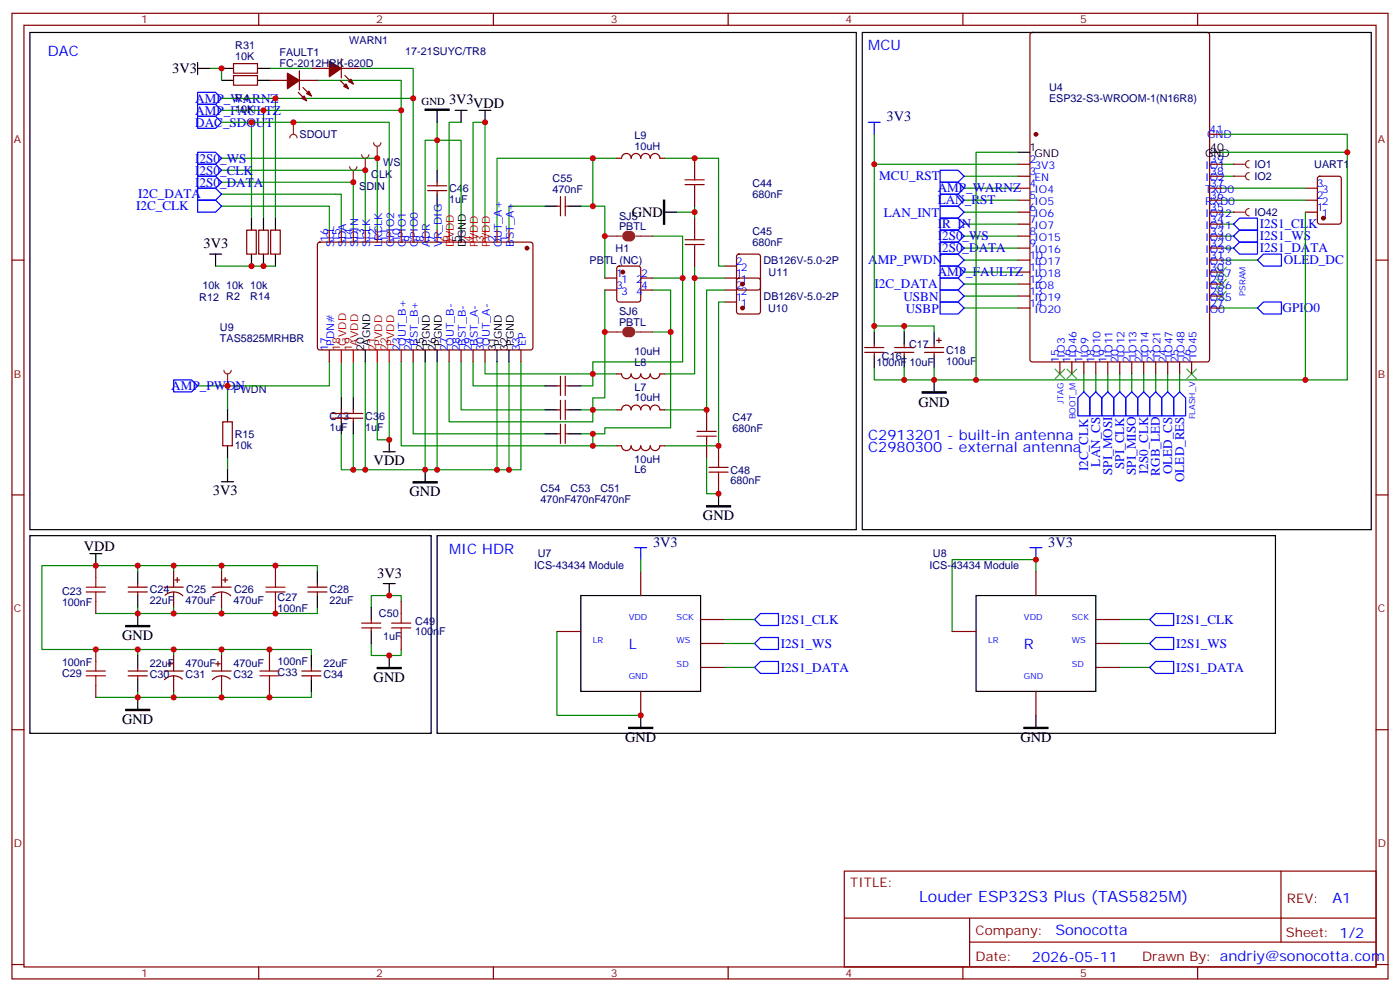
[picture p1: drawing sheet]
<svg xmlns="http://www.w3.org/2000/svg" width="412mm" height="292mm" viewBox="0 0 412 292" stroke-linecap="round" stroke-linejoin="round" font-family="sans-serif">
<g fill="none" stroke="#870000" stroke-width=".35">
<path d="M3.5 3.9h405.4v284.4h-405.4zM7.1 7.4h398.2v277.3h-398.2zM76.2 3.9v3.5M145.3 3.9v3.5M214.5 3.9v3.5M283.6 3.9v3.5M303.6 9.8l.5-.2h51.5l.7 .4v95.9l-.5 .6-51.7 .1-.7-.5v-95.8zM352.8 3.9v3.5M356.3 39.5h3.5M299.9 48.4h3.5M299.9 51.9h3.5M299.9 55.4h3.5"/>
<path d="M299.9 58.9h3.5M356.3 48.4h3.5M356.3 51.9h3.5M356.3 55.4h3.5M356.3 58.9h3.5M3.5 76.6h3.6M213.4 78.4h3.6M217.2 75l.5-.2h5.6l.7 .5v9.4l-.4 .7h-5.9l-.7-.5v-9.4zM299.9 76.6h3.5M299.9 62.5h3.5M299.9 66h3.5M299.9 69.5h3.5"/>
<path d="M299.9 73.1h3.5M356.3 76.6h3.5M356.3 62.5h3.5M356.3 66h3.5M356.3 69.5h3.5M356.3 73.1h3.5M405.3 76.6h3.6M213.4 88.9h3.6M213.4 85.4h3.6M213.4 81.9h3.6M217.2 82.1l.5-.2h5.6l.7 .4v9.5l-.4 .6-5.9 .1-.7-.5v-9.4zM276.6 99.5v1.4"/>
<path d="M299.9 80.1h3.5M299.9 83.6h3.5M299.9 87.2h3.5M299.9 90.7h3.5M356.3 80.1h3.5M356.3 83.6h3.5M356.3 87.2h3.5M356.3 90.7h3.5M254.7 102.3h5.6M254.7 103.8h5.6M257.5 101.3v1M257.5 103.8v1"/>
<path d="M263.5 102.3h5.7M263.5 103.8h5.7M266.3 101.3v1M266.3 103.8v1M272.3 102.3h5.7M272.3 103.8h5.7M275.2 101.3v1M275.2 103.8v1M275.9 100.2h1.4M312.2 106.6v3.5M315.7 106.6v3.5M319.3 106.6v3.5"/>
<path d="M322.8 106.6v3.5M326.3 106.6v3.5M329.8 106.6v3.5M333.4 106.6v3.5M336.9 106.6v3.5M340.4 106.6v3.5M344 106.6v3.5M347.5 106.6v3.5M351 106.6v3.5M3.5 145.7h3.6M405.3 145.7h3.6M28.2 166.5v3.6"/>
<path d="M28.2 177.1v3.6M37.7 174.3h5.7M37.7 172.9h5.7M40.6 171.8v1.1M40.6 174.3v1.1M48.3 172.9h5.7M48.6 175.3a3.8 3.8 0 0 1 5.3 .1M51.2 168.3v4.6M51.2 174.3v4.6M51.5 170.8h1.4M52.2 170.1v1.4M62.4 172.9h5.7"/>
<path d="M62.7 175.3a3.8 3.8 0 0 1 5.3 .1M65.3 168.3v4.6M65.3 174.3v4.6M65.6 170.8h1.4M66.3 170.1v1.4M81.1 166.5v3.6M81.1 177.1v3.6M90.7 174.3h5.6M90.7 172.9h5.6M93.5 171.8v1.1M93.5 174.3v1.1M188.7 168.3v7.1"/>
<path d="M305.2 168.3v7.1M28.2 191.2v3.6M37.7 197.6h5.7M37.7 199h5.7M40.6 196.5v1.1M40.6 199v1.1M48.3 197.6h5.7M49.4 195.5h1.4M50.1 194.8v1.4M51.2 193v4.6M51.2 199v4.6M53.7 200a3.8 3.8 0 0 0-5.3 .1"/>
<path d="M62.4 197.6h5.7M63.5 195.5h1.4M64.2 194.8v1.4M65.3 193v4.6M65.3 199v4.6M67.8 200a3.8 3.8 0 0 0-5.2 .1M79.4 191.2v3.6M88.9 197.6h5.6M88.9 199h5.6M91.7 196.5v1.1M91.7 199v1.1M164 185.9h7.1"/>
<path d="M206.4 182.4h7M206.4 189.5h7M206.4 196.5h7M280.5 185.9h7M322.8 182.4h7M322.8 189.5h7M322.8 196.5h7M3.5 214.9h3.6M28.2 201.8v3.6M79.4 201.8v3.6M188.7 203.6v7M305.2 203.6v7"/>
<path d="M405.3 214.9h3.6M248.7 256.5h156.6v28.2h-156.6zM377.3 256.5v20.9M248.7 270.4h156.5M285.6 277.4h119.6M285.6 270.4v14.1M3.5 284h3.6M76.2 284.7v3.6M145.3 284.7v3.6M214.5 284.7v3.6M283.6 284.7v3.6M352.8 284.7v3.6"/>
<path d="M405.3 284h3.6"/>
</g>
<g fill="none" stroke="#000" stroke-width=".35">
<path d="M299.9 44.8h3.5M356.3 44.8h3.5M257.5 97.8v3.5M266.3 97.8v3.5M275.2 97.8v3.5M257.5 104.8v3.5M266.3 104.8v3.5M275.2 104.8v3.5M8.8 157.7h118.2v58.2h-118.2zM128.8 157.7h246.9v58.2h-246.9zM26.5 163h3.5M28.2 163v3.5"/>
<path d="M40.6 168.3v3.5M40.6 175.4v3.5M93.5 168.3v3.5M93.5 175.4v3.5M171.1 175.4h35.3v28.2h-35.3zM287.5 175.4h35.3v28.2h-35.3zM40.6 180.7v3.5M40.6 193v3.5M91.7 193v3.5M40.6 200.1v3.5M40.6 205.4v3.5M91.7 200.1v3.5"/>
<path d="M188.7 210.6v3.6M305.2 210.6v3.6"/>
</g>
<g fill="#870000" stroke="#870000" stroke-width=".35">
<circle cx="218.7" cy="90.7" r=".53"/>
<circle cx="218.7" cy="83.6" r=".53"/>
<circle cx="305.2" cy="39.5" r=".53"/>
</g>
<path d="M37 184.2h7.1v.3h-7.1zM37 208.9h7.1v.3h-7.1zM185.2 214.2h7.1v.3h-7.1zM301.6 214.2h7.1v.3h-7.1z" fill="#000" stroke="#000" stroke-width=".35"/>
<g fill="none" stroke="#008700" stroke-width=".35">
<path d="M284 55.4h15.9M359.8 55.4h3.6M359.8 48.4h3.6M359.8 51.9h3.6M359.8 58.9h3.6M359.8 62.5h3.6M359.8 66h3.6M359.8 69.5h3.6M359.8 73.1h3.6M359.8 76.6h10.6M340.4 110.1v5.3M344 110.1v5.3"/>
<path d="M347.5 110.1v5.3M40.6 166.5v1.8M40.6 178.9v1.8M51.2 168.3v-1.8h-38.9v24.7h28.3v1.8M51.2 166.5h14.1v1.8M51.2 178.9v1.8h-23M65.3 166.5h28.2v1.8M65.3 178.9v1.8h-14.1M93.5 178.9v1.8h-28.2M188.7 164.8v3.5M305.2 168.3v-3.5h-24.7v21.1M40.6 191.2h10.6v1.8"/>
<path d="M51.2 191.2h14.1v1.8M65.3 191.2h26.4v1.8M164 185.9v24.7h24.7M213.4 189.5h8.8M213.4 196.5h8.8M213.4 182.4h8.8M329.8 189.5h8.9M329.8 196.5h8.9M329.8 182.4h8.9M40.6 203.6v1.8h-12.4M51.2 203.6v1.8h-10.6M65.3 203.6v1.8h-14.1"/>
<path d="M91.7 203.6v1.8h-26.4"/>
</g>
<g fill="none" stroke="#a10000" stroke-width=".35">
<path d="M25.4 174.3h5.6M25.4 172.9h5.6M28.2 170.1v2.8M28.2 174.3v2.8M78.3 174.3h5.7M78.3 172.9h5.7M81.1 170.1v2.8M81.1 174.3v2.8M25.4 197.6h5.6M25.4 199h5.6M28.2 194.8v2.8M28.2 199v2.8"/>
<path d="M76.6 197.6h5.6M76.6 199h5.6M79.4 194.8v2.8M79.4 199v2.8"/>
</g>
<g fill="none" stroke="#00f" stroke-width=".35">
<path d="M370.4 76.6l1.8-1.8h5.3v3.6h-5.3zM344 115.4l1.7 1.8v5.2h-3.5v-5.2zM345.7 117.2l1.8-1.8 1.7 1.8v5.2h-3.5zM187 161.3h3.5M188.7 161.3v3.5M303.4 161.3h3.5M305.2 161.3v3.5M222.2 189.5l1.8-1.8h5.3v3.5h-5.3zM222.2 196.5l1.8-1.7h5.3v3.5h-5.3zM222.2 182.4l1.8-1.7h5.3v3.5h-5.3zM338.7 182.4l1.7-1.7h5.3v3.5h-5.3zM338.7 196.5l1.7-1.7h5.3v3.5h-5.3z"/>
<path d="M338.7 189.5l1.7-1.8h5.3v3.5h-5.3z"/>
</g>
<path d="M358.4 78.7l2.8 2.8M361.2 78.7l-2.8 2.8M358.4 82.2l2.8 2.9M358.4 85.8l2.8 2.8M361.2 82.2l-2.8 2.9M361.2 85.8l-2.8 2.8M310.8 108.7l2.8 2.8M313.6 108.7l-2.8 2.8M314.3 108.7l2.8 2.8M317.1 108.7l-2.8 2.8M349.6 108.7l2.8 2.8M352.4 108.7l-2.8 2.8" fill="none" stroke="#3c3" stroke-width=".35"/>
<path d="M363.4 62.5h3.5M367.9 61.4a1.06 1.06 0 0 0-1 1.1 1.06 1.06 0 0 0 1 1" fill="none" stroke="#8c2424" stroke-width=".35"/>
<circle cx="363.4" cy="62.5" r=".18" fill="#8c2424"/>
<path d="M363.4 51.9h3.5M367.9 50.8a1.06 1.06 0 0 0-1 1.1 1.06 1.06 0 0 0 1 1.1" fill="none" stroke="#8c2424" stroke-width=".35"/>
<circle cx="363.4" cy="51.9" r=".18" fill="#8c2424"/>
<path d="M363.4 48.4h3.5M367.9 47.3a1.06 1.06 0 0 0-1 1.1 1.06 1.06 0 0 0 1 1" fill="none" stroke="#8c2424" stroke-width=".35"/>
<circle cx="363.4" cy="48.4" r=".18" fill="#8c2424"/>
<g fill="none" stroke="#008700" stroke-width=".35">
<path d="M257.5 39.5v58.3M359.8 39.5h37.1v72.4h-109.4M257.5 48.4h42.4M284 58.9h15.9M284 51.9h15.9M299.9 44.8h-12.4v67.1h-12.3M359.8 44.8h37.1M363.4 58.9h21.1M363.4 55.4h21.1M284 73.1h15.9M284 69.5h15.9M284 76.6h15.9"/>
<path d="M284 62.5h15.9M284 66h15.9M384.5 62.5v49.4M257.5 96h8.8v1.8M266.3 96h8.9v1.8M284 87.2h15.9M284 90.7h15.9M284 83.6h15.9M284 80.1h15.9M359.8 90.7h10.6M257.5 108.3v3.6h8.8M266.3 108.3v3.6h8.9v-3.6"/>
<path d="M319.3 110.1v5.3M322.8 110.1v5.3M326.3 110.1v5.3M329.8 110.1v5.3M333.4 110.1v5.3M336.9 110.1v5.3"/>
</g>
<g fill="none" stroke="#00f" stroke-width=".35">
<path d="M255.8 36h3.5M257.5 36v3.5M276.9 57.2h5.3l1.8 1.7-1.8 1.8h-5.3zM276.9 50.1h5.3l1.8 1.8-1.8 1.8h-5.3zM276.9 71.3h5.3l1.8 1.8-1.8 1.7h-5.3zM276.9 67.8h5.3l1.8 1.7-1.8 1.8h-5.3zM276.9 74.8h5.3l1.8 1.8-1.8 1.8h-5.3zM276.9 60.7h5.3l1.8 1.8-1.8 1.7h-5.3zM276.9 78.4h5.3l1.8 1.7-1.8 1.8h-5.3zM276.9 64.2h5.3l1.8 1.8-1.8 1.8h-5.3zM363.4 66l1.7-1.8h5.3v3.6h-5.3zM363.4 73.1l1.7-1.8h5.3v3.5h-5.3z"/>
<path d="M365.1 67.8h5.3v3.5h-5.3l-1.7-1.8zM276.9 85.4h5.3l1.8 1.8-1.8 1.7h-5.3zM276.9 88.9h5.3l1.8 1.8-1.8 1.8h-5.3zM276.9 81.9h5.3l1.8 1.7-1.8 1.8h-5.3zM370.4 90.7l1.8-1.8h5.3v3.6h-5.3zM319.3 115.4l1.7 1.8v5.2h-3.5v-5.2zM322.8 115.4l1.8 1.8v5.2h-3.6v-5.2zM326.3 115.4l1.8 1.8v5.2h-3.5v-5.2zM329.8 115.4l1.8 1.8v5.2h-3.5v-5.2zM333.4 115.4l1.7 1.8v5.2h-3.5v-5.2zM336.9 115.4l1.8 1.8v5.2h-3.6v-5.2zM338.7 117.2l1.7-1.8 1.8 1.8v5.2h-3.5z"/>
</g>
<path d="M254 9.6h149.9v146.4h-149.9zM275.2 111.9v3.5" fill="none" stroke="#000" stroke-width=".35"/>
<path d="M271.6 115.4h7.1v.3h-7.1z" fill="#000" stroke="#000" stroke-width=".35"/>
<path d="M384.5 58.9h3.6M384.5 55.4h3.6M388.3 52.1l.5-.2h5.6l.7 .4v13l-.5 .6-5.8 .1-.7-.5v-12.9zM384.5 62.5h3.6" fill="none" stroke="#870000" stroke-width=".35"/>
<circle cx="389.8" cy="64.2" r=".53" fill="#870000" stroke="#870000" stroke-width=".35"/>
<path d="M66 109a1.06 1.06 0 0 0 1 1.1 1.06 1.06 0 0 0 1.1-1.1M67 110.1v3.5" fill="none" stroke="#8c2424" stroke-width=".35"/>
<circle cx="67" cy="113.6" r=".18" fill="#8c2424"/>
<path d="M110.1 42a1.06 1.06 0 0 0 1 1.1 1.06 1.06 0 0 0 1.1-1.1M111.1 43.1v3.5" fill="none" stroke="#8c2424" stroke-width=".35"/>
<circle cx="111.1" cy="46.6" r=".18" fill="#8c2424"/>
<path d="M106.5 45.5a1.06 1.06 0 0 0 1.1 1.1 1.06 1.06 0 0 0 1.1-1.1M107.6 46.6v3.5" fill="none" stroke="#8c2424" stroke-width=".35"/>
<circle cx="107.6" cy="50.1" r=".18" fill="#8c2424"/>
<path d="M103 49.1a1.06 1.06 0 0 0 1.1 1 1.06 1.06 0 0 0 1-1M104.1 50.1v3.6" fill="none" stroke="#8c2424" stroke-width=".35"/>
<circle cx="104.1" cy="53.7" r=".18" fill="#8c2424"/>
<path d="M65.3 57.2h35.2v10.6" fill="none" stroke="#008700" stroke-width=".35"/>
<path d="M86.4 36v3.5M85.4 40.6a1.06 1.06 0 0 1 1-1.1 1.06 1.06 0 0 1 1.1 1.1" fill="none" stroke="#8c2424" stroke-width=".35"/>
<circle cx="86.4" cy="36" r=".18" fill="#8c2424"/>
<g fill="none" stroke="#008700" stroke-width=".35">
<path d="M61.7 20.1h3.6v3.6M65.3 29h56.4v38.8M65.3 32.5h52.9v35.3M65.3 36h49.4v31.8M74.1 36v28.2M77.6 32.5v31.7M79.4 20.1h12.3M81.1 29v35.2M93.5 23.7h24.7v8.8M105.8 20.1h15.9v8.9M128.8 36v14.1M135.8 36h-3.5v31.8"/>
<path d="M65.3 46.6h45.8v21.2M65.3 50.1h42.3v17.7M65.3 53.7h38.8v14.1M174.6 46.6h7.1M195.8 46.6h15.9v31.8h1.7M63.5 78.4h17.6M65.3 60.7h31.7v7.1M125.2 67.8v-26.5h10.6v26.5M128.8 60.7v7.1M139.3 67.8v-31.8h3.6v31.8M160.5 60.7h-10.6v7.1M171.1 60.7h3.5v-14.1h-28.2v21.2"/>
<path d="M174.6 60.7h3.6v21.2M192.3 69.5h8.8v12.4M199.3 62.5h5.3v1.7M204.6 60.7v1.8M204.6 78.4v3.5M178.2 85.4v31.8h-3.6v3.5h7.1M192.3 81.9h8.8v24.7h-26.5v3.5h7.1M192.3 85.4h5.3v40.6h-19.4v1.7h-3.6M192.3 97.8h5.3M213.4 81.9h-8.8v28.2h-8.8M213.4 85.4h-5.3v35.3h-12.3M213.4 88.9h-1.7v42.4h-15.9"/>
<path d="M67 113.6v7.1M97 106.6v7h-38.8M100.5 106.6v10.6M104.1 106.6v10.6M107.6 106.6v31.7h17.6M111.1 106.6v22.9h3.6v-22.9M118.2 106.6v24.7h56.4v-3.6h-3.5M121.7 106.6v21.1h38.8M125.2 106.6v31.7h28.3v-31.7M128.8 106.6v31.7M132.3 106.6v17.6h42.3v-3.5h-3.5M135.8 106.6v14.1h24.7"/>
<path d="M139.3 106.6v7h21.2M142.9 106.6v3.5h31.7v3.5h-3.5M146.4 106.6v31.7M149.9 106.6v31.7M67 134.8v3.5M100.5 127.7v10.6h3.6M104.1 127.7v10.6h3.5M174.6 131.3h7.1M208.1 134.8v10.6h3.6M118.2 177.1v-1.7h-8.8v3.5M109.4 189.5v3.5h8.8v-1.8"/>
</g>
<path d="M184.9 68.8a.71 .71 0 0 0-.8 .7 .71 .71 0 0 0 .8 .7M185.6 68.8a.71 .71 0 0 1 .7 .7 .71 .71 0 0 1-.7 .7M184.9 97a.71 .71 0 0 0-.8 .8 .71 .71 0 0 0 .8 .7M185.6 97a.71 .71 0 0 1 .7 .8 .71 .71 0 0 1-.7 .7" fill="none" stroke="#8c2424" stroke-width="1.8"/>
<path d="M178.2 69.5h4.9M187.3 69.5h5M178.2 97.8h4.9M187.3 97.8h5" fill="none" stroke="#8c2424" stroke-width=".35"/>
<g fill="none" stroke="#870000" stroke-width=".35">
<path d="M68.8 18.7h7v2.9h-7zM100.5 17.3v5.7M68.8 22.3h7v2.8h-7zM79.4 23.7h5.3M87.8 27.2l2.5 2.5M88.2 23.7h5.3M88.2 20.8v5.7M89.3 25.8l2.4 2.5M91.7 20.1h5.3M100.2 23.7l2.5 2.4M100.5 20.1h5.3M101.6 22.3l2.5 2.4"/>
<path d="M125.9 56.1h5.7M125.9 54.7h5.7M128.8 53.7v1M128.8 56.1v1.1M165.1 57.9v5.6M166.5 57.9v5.6M181.7 46.6h1.4a1.41 1.41 0 0 1 1.4-1.4 1.41 1.41 0 0 1 1.4 1.4 1.41 1.41 0 0 1 1.4-1.4 1.41 1.41 0 0 1 1.4 1.4 1.41 1.41 0 0 1 1.4-1.4 1.41 1.41 0 0 1 1.5 1.4 1.41 1.41 0 0 1 1.4-1.4 1.41 1.41 0 0 1 1.4 1.4h1.4M204.6 46.6v3.5M204.6 57.2v3.5M72.7 67.8h2.8v7h-2.8zM76.2 67.8h2.8v7h-2.8zM79.7 67.8h2.8v7h-2.8z"/>
<path d="M93.7 71.5l.5-.2 62.4 .1 .4 .6-.1 30.6-.6 .4h-62.4l-.4-.7v-30.3zM97 67.8v3.5M100.5 67.8v3.5M104.1 67.8v3.5M107.6 67.8v3.5M111.1 67.8v3.5M114.7 67.8v3.5M118.2 67.8v3.5M121.7 67.8v3.5M125.2 67.8v3.5M128.8 67.8v3.5M146.4 67.8v3.5"/>
<path d="M149.9 67.8v3.5M164 60.7h1.1M166.5 60.7h1.1M181.9 78.6l.5-.2h5.6l.7 .4v9.4l-.4 .7h-5.9l-.7-.4v-9.4zM204.6 64.2v3.6M204.6 74.8v3.6M178.2 81.9h3.5M178.2 85.4h3.5M188.7 81.9h3.6M188.7 85.4h3.6M97 103v3.6M118.2 103v3.6"/>
<path d="M121.7 103v3.6M132.3 103v3.6M135.8 103v3.6M139.3 103v3.6M142.9 103v3.6M153.5 103v3.6M164 113.6h1.1M165.1 110.8v5.7M165.1 117.9v5.6M166.5 110.8v5.7M166.5 117.9v5.6M166.5 113.6h1.1"/>
<path d="M181.7 110.1h1.4a1.41 1.41 0 0 0 1.4 1.4 1.41 1.41 0 0 0 1.4-1.4 1.41 1.41 0 0 0 1.4 1.4 1.41 1.41 0 0 0 1.4-1.4 1.41 1.41 0 0 0 1.4 1.4 1.41 1.41 0 0 0 1.5-1.4 1.41 1.41 0 0 0 1.4 1.4 1.41 1.41 0 0 0 1.4-1.4h1.4M65.6 124.2h2.8v7.1h-2.8zM97.7 123.2h9.2M97.7 121.7h9.2M100.5 120.7v1M100.5 123.2v1M104.1 120.7v1M104.1 123.2v1M164 120.7h1.1M164 127.7h1.1M165.1 124.9v5.7M166.5 120.7h1.1"/>
<path d="M166.5 124.9v5.7M166.5 127.7h1.1M181.7 120.7h1.4a1.41 1.41 0 0 1 1.4-1.4 1.41 1.41 0 0 1 1.4 1.4 1.41 1.41 0 0 1 1.4-1.4 1.41 1.41 0 0 1 1.4 1.4 1.41 1.41 0 0 1 1.4-1.4 1.41 1.41 0 0 1 1.5 1.4 1.41 1.41 0 0 1 1.4-1.4 1.41 1.41 0 0 1 1.4 1.4h1.4M185.9 131.3a1.41 1.41 0 0 1-1.4 1.4 1.41 1.41 0 0 1-1.4-1.4h-1.4M188.7 131.3a1.41 1.41 0 0 1-1.4 1.4 1.41 1.41 0 0 1-1.4-1.4M191.6 131.3a1.41 1.41 0 0 1-1.4 1.4 1.41 1.41 0 0 1-1.5-1.4M194.4 131.3a1.41 1.41 0 0 1-1.4 1.4 1.41 1.41 0 0 1-1.4-1.4M194.4 131.3h1.4M208.1 120.7v3.5M208.1 131.3v3.5M211.7 131.3v3.5M211.7 141.9v3.5"/>
<path d="M118.2 177.1v3.6M106.5 184.9h5.7M106.5 183.5h5.7M109.4 182.4v1.1M109.4 184.9v1M118.2 187.7v3.5"/>
</g>
<g fill="#870000" stroke="#870000" stroke-width=".35">
<path d="M102.7 24l.7-.7 .7 1.4z"/>
<path d="M102 24.7l.7 1.4-1.5-.7z"/>
<path d="M97 18l3.5 2.1-3.5 2.5z"/>
<path d="M90.3 27.6l.7-.8 .7 1.5z"/>
<path d="M89.6 28.3l.7 1.4-1.4-.7z"/>
<path d="M84.7 21.6l3.5 2.1-3.5 2.4z"/>
<circle cx="183.4" cy="80.1" r=".53"/>
<circle cx="155.2" cy="73.1" r=".53"/>
</g>
<g fill="none" stroke="#000" stroke-width=".35">
<path d="M8.8 9.6h243.4v146.4h-243.4zM58.2 18.4v3.5M58.2 20.1h3.5M65.3 20.1h3.5M65.3 23.7h3.5M75.8 20.1h3.6M75.8 23.7h3.6M128.8 32.5v3.5M134.1 32.5h3.5M135.8 32.5v3.5M141.1 32.5h3.5M142.9 32.5v3.5"/>
<path d="M128.8 50.1v3.6M128.8 57.2v3.5M61.7 74.8h3.6M63.5 74.8v3.6M74.1 64.2v3.6M74.1 74.8v3.6M77.6 64.2v3.6M77.6 74.8v3.6M81.1 64.2v3.6M81.1 74.8v3.6M135.8 67.8v3.5M160.5 60.7h3.5"/>
<path d="M167.6 60.7h3.5M195.8 62.5h3.5M100.5 117.2v3.5M104.1 117.2v3.5M107.6 103v3.6M125.2 103v3.6M128.8 103v3.6M146.4 103v3.6M149.9 103v3.6M160.5 113.6h3.5M167.6 113.6h3.5M67 120.7v3.5"/>
<path d="M67 131.3v3.5M67 138.3v3.6M100.5 124.2v3.5M104.1 124.2v3.5M112.9 133h3.5M114.7 129.5v3.5M125.2 138.3v3.6M160.5 127.7h3.5M160.5 120.7h3.5M167.6 127.7h3.5M167.6 120.7h3.5M65.3 141.9h3.5"/>
<path d="M211.7 145.4v3.5M109.4 178.9v3.5M112.9 171.8h3.5M114.7 171.8v3.6M109.4 185.9v3.6M114.7 193v3.5"/>
</g>
<path d="M58.2 34.3h5.3l1.8 1.7-1.8 1.8h-5.3zM58.2 30.7h5.3l1.8 1.8-1.8 1.8h-5.3zM58.2 27.2h5.3l1.8 1.8-1.8 1.7h-5.3zM58.2 58.9h5.3l1.8 1.8-1.8 1.8h-5.3zM58.2 55.4h5.3l1.8 1.8-1.8 1.7h-5.3zM58.2 51.9h5.3l1.8 1.8-1.8 1.7h-5.3zM58.2 48.4h5.3l1.8 1.7-1.8 1.8h-5.3zM58.2 44.8h5.3l1.8 1.8-1.8 1.8h-5.3zM276.9 53.7h5.3l1.8 1.7-1.8 1.8h-5.3zM51.2 111.9h5.2l1.8 1.7-1.8 1.8h-5.2z" fill="none" stroke="#00f" stroke-width=".35"/>
<path d="M125.2 32.1h7.1v.4h-7.1zM195.4 58.9h.4v7.1h-.4zM121.7 141.9h7.1v.3h-7.1zM208.1 148.9h7.1v.4h-7.1zM111.1 196.5h7.1v.4h-7.1z" fill="#000" stroke="#000" stroke-width=".35"/>
<g fill="none" stroke="#a10000" stroke-width=".35">
<path d="M201.8 54.4h5.6M201.8 53h5.6M204.6 50.1v2.9M204.6 54.4v2.8M201.8 72h5.6M201.8 70.6h5.6M204.6 67.8v2.8M204.6 72v2.8M205.3 128.4h5.7M205.3 127h5.7M208.1 124.2v2.8M208.1 128.4v2.9"/>
<path d="M208.8 139h5.7M208.8 137.6h5.7M211.7 134.8v2.8M211.7 139v2.9M115.4 184.9h5.6M115.4 183.5h5.6M118.2 180.7v2.8M118.2 184.9v2.8"/>
</g>
<path d="M132.3 67.8v3.5M139.3 67.8v3.5M142.9 67.8v3.5M100.5 103v3.6M104.1 103v3.6M111.1 103v3.6M114.7 103v3.6" fill="none" stroke="#f00" stroke-width=".35"/>
<g fill="#c00">
<circle cx="81.1" cy="166.5" r=".88"/>
<circle cx="65.3" cy="166.5" r=".88"/>
<circle cx="81.1" cy="180.7" r=".88"/>
<circle cx="65.3" cy="180.7" r=".88"/>
<circle cx="79.4" cy="205.4" r=".88"/>
<circle cx="65.3" cy="205.4" r=".88"/>
<circle cx="79.4" cy="191.2" r=".88"/>
<circle cx="65.3" cy="191.2" r=".88"/>
<circle cx="51.2" cy="205.4" r=".88"/>
<circle cx="40.6" cy="205.4" r=".88"/>
<circle cx="51.2" cy="191.2" r=".88"/>
<circle cx="40.6" cy="191.2" r=".88"/>
<circle cx="28.2" cy="191.2" r=".88"/>
<circle cx="51.2" cy="180.7" r=".88"/>
<circle cx="51.2" cy="166.5" r=".88"/>
<circle cx="28.2" cy="166.5" r=".88"/>
<circle cx="40.6" cy="166.5" r=".88"/>
<circle cx="40.6" cy="180.7" r=".88"/>
<circle cx="188.7" cy="210.6" r=".88"/>
<circle cx="305.2" cy="164.8" r=".88"/>
<circle cx="396.9" cy="44.8" r=".88"/>
<circle cx="287.5" cy="111.9" r=".88"/>
<circle cx="266.3" cy="111.9" r=".88"/>
<circle cx="275.2" cy="111.9" r=".88"/>
<circle cx="257.5" cy="48.4" r=".88"/>
<circle cx="266.3" cy="96" r=".88"/>
<circle cx="257.5" cy="96" r=".88"/>
<circle cx="384.5" cy="111.9" r=".88"/>
<circle cx="111.1" cy="46.6" r=".88"/>
<circle cx="107.6" cy="50.1" r=".88"/>
<circle cx="104.1" cy="53.7" r=".88"/>
<circle cx="86.4" cy="36" r=".88"/>
<circle cx="197.6" cy="97.8" r=".88"/>
<circle cx="178.2" cy="97.8" r=".88"/>
<circle cx="201.1" cy="81.9" r=".88"/>
<circle cx="178.2" cy="69.5" r=".88"/>
<circle cx="174.6" cy="127.7" r=".88"/>
<circle cx="174.6" cy="60.7" r=".88"/>
<circle cx="81.1" cy="29" r=".88"/>
<circle cx="77.6" cy="32.5" r=".88"/>
<circle cx="74.1" cy="36" r=".88"/>
<circle cx="77.6" cy="78.4" r=".88"/>
<circle cx="74.1" cy="78.4" r=".88"/>
<circle cx="204.6" cy="62.5" r=".88"/>
<circle cx="204.6" cy="46.6" r=".88"/>
<circle cx="211.7" cy="145.4" r=".88"/>
<circle cx="208.1" cy="120.7" r=".88"/>
<circle cx="211.7" cy="131.3" r=".88"/>
<circle cx="204.6" cy="81.9" r=".88"/>
<circle cx="114.7" cy="193" r=".88"/>
<circle cx="114.7" cy="175.4" r=".88"/>
<circle cx="128.8" cy="41.3" r=".88"/>
<circle cx="114.7" cy="129.5" r=".88"/>
<circle cx="142.9" cy="36" r=".88"/>
<circle cx="67" cy="113.6" r=".88"/>
<circle cx="104.1" cy="138.3" r=".88"/>
<circle cx="107.6" cy="138.3" r=".88"/>
<circle cx="174.6" cy="131.3" r=".88"/>
<circle cx="174.6" cy="120.7" r=".88"/>
<circle cx="174.6" cy="110.1" r=".88"/>
<circle cx="174.6" cy="46.6" r=".88"/>
<circle cx="128.8" cy="138.3" r=".88"/>
<circle cx="125.2" cy="138.3" r=".88"/>
<circle cx="149.9" cy="138.3" r=".88"/>
<circle cx="146.4" cy="138.3" r=".88"/>
<circle cx="118.2" cy="32.5" r=".88"/>
<circle cx="121.7" cy="29" r=".88"/>
<circle cx="65.3" cy="20.1" r=".88"/>
</g>
<text font-size="4.6" fill="#00f" x="270.8" y="265.5">Louder ESP32S3 Plus (TAS5825M)</text>
<g font-size="4.2" fill="#00f">
<text x="14.1" y="16.6">DAC</text>
<text x="255.8" y="14.9">MCU</text>
<text x="255.8" y="129.5">C2913201 - built-in antenna</text>
<text x="255.8" y="133">C2980300 - external antenna</text>
<text x="132.3" y="163">MIC HDR</text>
<text x="185.2" y="191.2">L</text>
<text x="301.6" y="191.2">R</text>
<text x="392.5" y="265.8">A1</text>
<text x="310.9" y="275.3">Sonocotta</text>
<text x="304" y="283.1">2026-05-11</text>
</g>
<g font-size="4.2">
<text x="50.7" y="21.6">3V3</text>
<text x="132.3" y="30.7">3V3</text>
<text x="139.3" y="31.8">VDD</text>
<text x="186.1" y="63.9">GND</text>
<text x="60" y="73.1">3V3</text>
<text x="270.6" y="119.7">GND</text>
<text x="110.1" y="137">VDD</text>
<text x="62.7" y="145.8">3V3</text>
<text x="120.6" y="146.1">GND</text>
<text x="207.1" y="153.1">GND</text>
<text x="24.7" y="162.3">VDD</text>
<text x="111.1" y="170.1">3V3</text>
<text x="36" y="188.4">GND</text>
<text x="110.1" y="200.8">GND</text>
<text x="36" y="213.1">GND</text>
<text x="184.1" y="218.5">GND</text>
<text x="300.6" y="218.5">GND</text>
</g>
<g font-size="4.2" fill="#000080">
<text x="261.2" y="35.7">3V3</text>
<text x="192.4" y="161">3V3</text>
<text x="308.8" y="161">3V3</text>
</g>
<g font-size="3.9" fill="#00f">
<text x="57.5" y="33.7">AMP_FAULTZ</text>
<text x="57.5" y="30.2">AMP_WARNZ</text>
<text x="57.5" y="37.3">DAC_SDOUT</text>
<text x="57.5" y="47.9">I2S0_WS</text>
<text x="57.5" y="51.4">I2S0_CLK</text>
<text x="259" y="53.1">MCU_RST</text>
<text x="40.7" y="58.4">I2C_DATA</text>
<text x="57.5" y="54.9">I2S0_DATA</text>
<text x="276.2" y="56.7">AMP_WARNZ</text>
<text x="40.1" y="61.9">I2C_CLK</text>
<text x="260.3" y="63.8">LAN_INT</text>
<text x="276.2" y="60.2">LAN_RST</text>
<text x="276.2" y="70.8">I2S0_WS</text>
<text x="276.2" y="67.3">IR_IN</text>
<text x="371.1" y="67.3">I2S1_CLK</text>
<text x="371.1" y="70.8">I2S1_WS</text>
<text x="255.8" y="77.7">AMP_PWDN</text>
<text x="276.2" y="74.3">I2S0_DATA</text>
<text x="371.1" y="74.3">I2S1_DATA</text>
<text x="378.2" y="77.8">OLED_DC</text>
<text x="276.2" y="81.4">AMP_FAULTZ</text>
<text x="257.6" y="84.9">I2C_DATA</text>
<text x="266.1" y="88.5">USBN</text>
<text x="266.8" y="92.1">USBP</text>
<text x="377.8" y="92">GPIO0</text>
<text x="50.4" y="114.9">AMP_PWDN</text>
<text x="324.1" y="137.4" transform="rotate(-90 324.1 137.4)">LAN_CS</text>
<text x="320.5" y="138.8" transform="rotate(-90 320.5 138.8)">I2C_CLK</text>
<text x="327.6" y="139.9" transform="rotate(-90 327.6 139.9)">SPI_MOSI</text>
<text x="331.1" y="138.1" transform="rotate(-90 331.1 138.1)">SPI_CLK</text>
<text x="334.6" y="139.9" transform="rotate(-90 334.6 139.9)">SPI_MISO</text>
<text x="338.2" y="139.7" transform="rotate(-90 338.2 139.7)">I2S0_CLK</text>
<text x="341.6" y="140.1" transform="rotate(-90 341.6 140.1)">RGB_LED</text>
<text x="345.3" y="139.7" transform="rotate(-90 345.3 139.7)">OLED_CS</text>
<text x="348.8" y="142" transform="rotate(-90 348.8 142)">OLED_RES</text>
<text x="230" y="183.6">I2S1_CLK</text>
<text x="346.4" y="183.7">I2S1_CLK</text>
<text x="230" y="190.7">I2S1_WS</text>
<text x="346.4" y="190.8">I2S1_WS</text>
<text x="230" y="197.8">I2S1_DATA</text>
<text x="346.4" y="197.7">I2S1_DATA</text>
</g>
<g font-size="3.9" fill="#800">
<text x="250.5" y="261.1">TITLE:</text>
<text x="379.1" y="265.8">REV:</text>
<text x="287.4" y="275.3">Company:</text>
<text x="378.7" y="275.9">Sheet: 1/2</text>
<text x="287.4" y="283">Date:</text>
<text x="336.4" y="283.1">Drawn By: andriy@sonocotta.com</text>
</g>
<g font-size="3.2" fill="#800">
<text x="41.6" y="6.9">1</text>
<text x="110.8" y="6.9">2</text>
<text x="179.9" y="6.9">3</text>
<text x="249.1" y="6.9">4</text>
<text x="318.2" y="6.9">5</text>
<text x="4.1" y="42">A</text>
<text x="405.9" y="42">A</text>
<text x="4.1" y="111.2">B</text>
<text x="405.9" y="111.2">B</text>
<text x="4.1" y="180.3">C</text>
<text x="405.9" y="180.3">C</text>
<text x="4.1" y="249.4">D</text>
<text x="405.9" y="249.4">D</text>
<text x="41.6" y="287.7">1</text>
<text x="110.8" y="287.7">2</text>
<text x="179.9" y="287.7">3</text>
<text x="249.1" y="287.7">4</text>
<text x="318.2" y="287.7">5</text>
</g>
<g font-size="3.2" fill="#000080">
<text x="69.3" y="17.7">10K</text>
<text x="69.3" y="14.5">R31</text>
<text x="82.3" y="16.6">FAULT1</text>
<text x="102.9" y="13.1">WARN1</text>
<text x="119.4" y="16.3">17-21SUYC/TR8</text>
<text x="82.3" y="19.8">FC-2012HRK-620D</text>
<text x="309" y="26.9">U4</text>
<text x="69.3" y="33.3">10K</text>
<text x="69.3" y="30.1">R4</text>
<text x="309" y="30.2">ESP32-S3-WROOM-1(N16R8)</text>
<text x="88.2" y="40.7">SDOUT</text>
<text x="186.9" y="40.9">L9</text>
<text x="186.9" y="44.1">10uH</text>
<text x="109.4" y="52.3">CLK</text>
<text x="112.9" y="48.8">WS</text>
<text x="162.8" y="53.6">C55</text>
<text x="369.5" y="53.1">IO2</text>
<text x="369.5" y="49.6">IO1</text>
<text x="387.1" y="49.5">UART1</text>
<text x="105.8" y="55.9">SDIN</text>
<text x="132.3" y="59.8">1uF</text>
<text x="132.3" y="56.6">C46</text>
<text x="162.8" y="56.8">470nF</text>
<text x="221.6" y="58.3">680nF</text>
<text x="221.6" y="55.1">C44</text>
<text x="182.4" y="64.7">SJ5</text>
<text x="369.5" y="63.7">IO42</text>
<text x="182.4" y="67.8">PBTL</text>
<text x="221.6" y="69.2">C45</text>
<text x="173.7" y="77.7">PBTL (NC)</text>
<text x="181.3" y="74.2">H1</text>
<text x="221.6" y="72.4">680nF</text>
<text x="224.9" y="77.7">DB126V-5.0-2P</text>
<text x="226.4" y="81.3">U11</text>
<text x="58.7" y="88.5">R12 R2</text>
<text x="59.6" y="85">10k 10k 10k</text>
<text x="73.7" y="88.3">R14</text>
<text x="224.9" y="88.3">DB126V-5.0-2P</text>
<text x="182.4" y="96">PBTL</text>
<text x="182.4" y="92.9">SJ6</text>
<text x="226.3" y="91.8">U10</text>
<text x="64.8" y="100.6">TAS5825MRHBR</text>
<text x="64.8" y="97.4">U9</text>
<text x="186.9" y="104.5">10uH</text>
<text x="186.9" y="107.7">L8</text>
<text x="258.2" y="107.7">100nF</text>
<text x="259.8" y="105.9">C16</text>
<text x="267.8" y="102.4">C17</text>
<text x="267.9" y="107.7">10uF</text>
<text x="278.7" y="107.4">100uF</text>
<text x="278.7" y="104.2">C18</text>
<text x="68.8" y="115.8">PWDN</text>
<text x="186.9" y="118.2">10uH</text>
<text x="186.9" y="115">L7</text>
<text x="97" y="123.6">C43</text>
<text x="107.6" y="123.6">C36</text>
<text x="215.8" y="123.9">C47</text>
<text x="69.1" y="128.9">R15</text>
<text x="97" y="126.8">1uF</text>
<text x="107.6" y="126.8">1uF</text>
<text x="215.8" y="127.1">680nF</text>
<text x="69.1" y="132.2">10k</text>
<text x="186.9" y="136.2">10uH</text>
<text x="186.9" y="139.4">L6</text>
<text x="215.2" y="142.6">680nF</text>
<text x="215.2" y="139.5">C48</text>
<text x="159.3" y="148">470nF470nF470nF</text>
<text x="159.3" y="144.8">C54</text>
<text x="168.1" y="144.8">C53</text>
<text x="176.9" y="144.8">C51</text>
<text x="157.4" y="167.7">ICS-43434 Module</text>
<text x="158.4" y="164.1">U7</text>
<text x="273.8" y="167.7">ICS-43434 Module</text>
<text x="274.8" y="164.1">U8</text>
<text x="18.3" y="178.3">100nF</text>
<text x="18.3" y="175.1">C23</text>
<text x="44.1" y="177.9">22uF</text>
<text x="44.1" y="174.7">C24</text>
<text x="54.7" y="177.9">470uF</text>
<text x="54.9" y="174.7">C25</text>
<text x="68.8" y="177.9">470uF</text>
<text x="69" y="174.7">C26</text>
<text x="81.8" y="176.9">C27</text>
<text x="97" y="177.9">22uF</text>
<text x="97" y="174.7">C28</text>
<text x="81.8" y="180.1">100nF</text>
<text x="111.6" y="181.8">C50</text>
<text x="122.3" y="183.9">C49</text>
<text x="112.9" y="188.5">1uF</text>
<text x="122.3" y="187.1">100nF</text>
<text x="18.3" y="196.1">100nF</text>
<text x="44.1" y="196.4">22uF</text>
<text x="54.7" y="196.4">470uF</text>
<text x="68.8" y="196.4">470uF</text>
<text x="81.8" y="195.9">100nF</text>
<text x="95.2" y="196.4">22uF</text>
<text x="18.3" y="199.3">C29</text>
<text x="44.1" y="199.6">C30</text>
<text x="54.7" y="199.6">C31</text>
<text x="68.8" y="199.6">C32</text>
<text x="81.8" y="199.1">C33</text>
<text x="95.2" y="199.6">C34</text>
</g>
<g font-size="3.2">
<text x="124.2" y="31">GND</text>
<text x="303.2" y="44.5">1</text>
<text x="304.7" y="46.2">GND</text>
<text x="355" y="46.2">GND</text>
<text x="356.5" y="44.5">40</text>
<text x="135.5" y="71.1" transform="rotate(-90 135.5 71.1)">5</text>
<text x="137.2" y="72.6" transform="rotate(-90 137.2 72.6)">DGND</text>
<text x="109" y="101.7" transform="rotate(-90 109 101.7)">AGND</text>
<text x="126.6" y="101.7" transform="rotate(-90 126.6 101.7)">PGND</text>
<text x="130.2" y="101.7" transform="rotate(-90 130.2 101.7)">PGND</text>
<text x="147.8" y="101.7" transform="rotate(-90 147.8 101.7)">PGND</text>
<text x="151.3" y="101.7" transform="rotate(-90 151.3 101.7)">PGND</text>
<text x="107.2" y="103.2" transform="rotate(-90 107.2 103.2)">20</text>
<text x="124.9" y="103.2" transform="rotate(-90 124.9 103.2)">25</text>
<text x="128.4" y="103.2" transform="rotate(-90 128.4 103.2)">26</text>
<text x="146" y="103.2" transform="rotate(-90 146 103.2)">31</text>
<text x="149.6" y="103.2" transform="rotate(-90 149.6 103.2)">32</text>
</g>
<g font-size="3.2" fill="#00f">
<text x="355.6" y="40.6">GND</text>
<text x="356.3" y="39.2">41</text>
<text x="303.2" y="48">2</text>
<text x="303.2" y="51.5">3</text>
<text x="304.7" y="49.8">3V3</text>
<text x="304.7" y="53.3">EN</text>
<text x="355" y="53.3">IO2</text>
<text x="355" y="49.8">IO1</text>
<text x="356.5" y="51.5">38</text>
<text x="356.5" y="48">39</text>
<text x="303.2" y="55.1">4</text>
<text x="303.2" y="58.6">5</text>
<text x="304.7" y="56.8">IO4</text>
<text x="355" y="56.8">TXD0</text>
<text x="356.5" y="58.6">36</text>
<text x="356.5" y="55.1">37</text>
<text x="387.9" y="58.6">2</text>
<text x="387.9" y="55.1">3</text>
<text x="389.4" y="56.8">3</text>
<text x="303.2" y="62.1">6</text>
<text x="303.2" y="65.7">7</text>
<text x="304.7" y="60.4">IO5</text>
<text x="304.7" y="63.9">IO6</text>
<text x="355" y="63.9">IO42</text>
<text x="355" y="60.4">RXD0</text>
<text x="356.5" y="65.7">34</text>
<text x="356.5" y="62.1">35</text>
<text x="387.9" y="62.1">1</text>
<text x="389.4" y="63.9">1</text>
<text x="389.4" y="60.4">2</text>
<text x="96.7" y="71.1" transform="rotate(-90 96.7 71.1)">16</text>
<text x="100.2" y="71.1" transform="rotate(-90 100.2 71.1)">15</text>
<text x="103.7" y="71.1" transform="rotate(-90 103.7 71.1)">14</text>
<text x="107.2" y="71.1" transform="rotate(-90 107.2 71.1)">13</text>
<text x="110.8" y="71.1" transform="rotate(-90 110.8 71.1)">12</text>
<text x="114.3" y="71.1" transform="rotate(-90 114.3 71.1)">11</text>
<text x="117.8" y="71.1" transform="rotate(-90 117.8 71.1)">10</text>
<text x="121.4" y="71.1" transform="rotate(-90 121.4 71.1)">9</text>
<text x="124.9" y="71.1" transform="rotate(-90 124.9 71.1)">8</text>
<text x="128.4" y="71.1" transform="rotate(-90 128.4 71.1)">7</text>
<text x="146" y="71.1" transform="rotate(-90 146 71.1)">2</text>
<text x="149.6" y="71.1" transform="rotate(-90 149.6 71.1)">1</text>
<text x="303.2" y="69.2">8</text>
<text x="304.7" y="67.4">IO7</text>
<text x="304.7" y="70.9">IO15</text>
<text x="355" y="70.9">IO40</text>
<text x="355" y="67.4">IO41</text>
<text x="356.5" y="69.2">33</text>
<text x="98.4" y="72.6" transform="rotate(-90 98.4 72.6)">SCL</text>
<text x="102" y="72.6" transform="rotate(-90 102 72.6)">SDA</text>
<text x="105.5" y="72.6" transform="rotate(-90 105.5 72.6)">SDIN</text>
<text x="109" y="72.6" transform="rotate(-90 109 72.6)">SCLK</text>
<text x="112.5" y="72.6" transform="rotate(-90 112.5 72.6)">LRCLK</text>
<text x="116.1" y="72.6" transform="rotate(-90 116.1 72.6)">GPIO2</text>
<text x="119.6" y="72.6" transform="rotate(-90 119.6 72.6)">GPIO1</text>
<text x="123.1" y="72.6" transform="rotate(-90 123.1 72.6)">GPIO0</text>
<text x="126.6" y="72.6" transform="rotate(-90 126.6 72.6)">ADR</text>
<text x="130.2" y="72.6" transform="rotate(-90 130.2 72.6)">VR_DIG</text>
<text x="147.8" y="72.6" transform="rotate(-90 147.8 72.6)">OUT_A+</text>
<text x="151.3" y="72.6" transform="rotate(-90 151.3 72.6)">BST_A+</text>
<text x="216.8" y="78">2</text>
<text x="303.2" y="72.7">9</text>
<text x="303.2" y="76.2">10</text>
<text x="304.7" y="74.5">IO16</text>
<text x="304.7" y="78">IO17</text>
<text x="355" y="78">IO38</text>
<text x="355" y="74.5">IO39</text>
<text x="356.5" y="76.2">31</text>
<text x="356.5" y="72.7">32</text>
<text x="181.5" y="81.5">1</text>
<text x="183" y="83.3">1</text>
<text x="187.4" y="83.3">2</text>
<text x="188.9" y="81.5">2</text>
<text x="216.8" y="81.5">1</text>
<text x="218.3" y="83.3">1</text>
<text x="218.3" y="79.8">2</text>
<text x="303.2" y="79.8">11</text>
<text x="303.2" y="83.3">12</text>
<text x="304.7" y="81.5">IO18</text>
<text x="355" y="81.5">IO37</text>
<text x="356.5" y="83.3">29</text>
<text x="356.5" y="79.8">30</text>
<text x="181.5" y="85.1">3</text>
<text x="183" y="86.8">3</text>
<text x="187.4" y="86.8">4</text>
<text x="188.9" y="85.1">4</text>
<text x="216.8" y="88.6">1</text>
<text x="216.8" y="85.1">2</text>
<text x="218.3" y="86.8">2</text>
<text x="303.2" y="86.8">13</text>
<text x="304.7" y="85.1">IO8</text>
<text x="304.7" y="88.6">IO19</text>
<text x="355" y="88.6">IO35</text>
<text x="355" y="85.1">IO36</text>
<text x="356.5" y="86.8">28</text>
<text x="218.3" y="90.3">1</text>
<text x="303.2" y="90.3">14</text>
<text x="304.7" y="92.1">IO20</text>
<text x="355" y="92.1">IO0</text>
<text x="356.5" y="90.3">27</text>
<text x="98.4" y="101.7" transform="rotate(-90 98.4 101.7)">PDN#</text>
<text x="119.6" y="101.7" transform="rotate(-90 119.6 101.7)">OUT_B+</text>
<text x="123.1" y="101.7" transform="rotate(-90 123.1 101.7)">BST_B+</text>
<text x="133.7" y="101.7" transform="rotate(-90 133.7 101.7)">OUT_B-</text>
<text x="137.2" y="101.7" transform="rotate(-90 137.2 101.7)">BST_B-</text>
<text x="140.8" y="101.7" transform="rotate(-90 140.8 101.7)">BST_A-</text>
<text x="144.3" y="101.7" transform="rotate(-90 144.3 101.7)">OUT_A-</text>
<text x="154.9" y="101.7" transform="rotate(-90 154.9 101.7)">EP</text>
<text x="96.7" y="103.2" transform="rotate(-90 96.7 103.2)">17</text>
<text x="117.8" y="103.2" transform="rotate(-90 117.8 103.2)">23</text>
<text x="121.4" y="103.2" transform="rotate(-90 121.4 103.2)">24</text>
<text x="131.9" y="103.2" transform="rotate(-90 131.9 103.2)">27</text>
<text x="135.5" y="103.2" transform="rotate(-90 135.5 103.2)">28</text>
<text x="139" y="103.2" transform="rotate(-90 139 103.2)">29</text>
<text x="142.5" y="103.2" transform="rotate(-90 142.5 103.2)">30</text>
<text x="153.1" y="103.2" transform="rotate(-90 153.1 103.2)">33</text>
<text x="311.9" y="106.8" transform="rotate(-90 311.9 106.8)">15</text>
<text x="313.6" y="105.3" transform="rotate(-90 313.6 105.3)">IO3</text>
<text x="315.4" y="106.8" transform="rotate(-90 315.4 106.8)">16</text>
<text x="317.1" y="105.3" transform="rotate(-90 317.1 105.3)">IO46</text>
<text x="318.9" y="106.8" transform="rotate(-90 318.9 106.8)">17</text>
<text x="320.7" y="105.3" transform="rotate(-90 320.7 105.3)">IO9</text>
<text x="322.4" y="106.8" transform="rotate(-90 322.4 106.8)">18</text>
<text x="324.2" y="105.3" transform="rotate(-90 324.2 105.3)">IO10</text>
<text x="326" y="106.8" transform="rotate(-90 326 106.8)">19</text>
<text x="327.7" y="105.3" transform="rotate(-90 327.7 105.3)">IO11</text>
<text x="329.5" y="106.8" transform="rotate(-90 329.5 106.8)">20</text>
<text x="331.3" y="105.3" transform="rotate(-90 331.3 105.3)">IO12</text>
<text x="333" y="106.8" transform="rotate(-90 333 106.8)">21</text>
<text x="334.8" y="105.3" transform="rotate(-90 334.8 105.3)">IO13</text>
<text x="336.5" y="106.8" transform="rotate(-90 336.5 106.8)">22</text>
<text x="338.3" y="105.3" transform="rotate(-90 338.3 105.3)">IO14</text>
<text x="340.1" y="106.8" transform="rotate(-90 340.1 106.8)">23</text>
<text x="341.8" y="105.3" transform="rotate(-90 341.8 105.3)">IO21</text>
<text x="343.6" y="106.8" transform="rotate(-90 343.6 106.8)">24</text>
<text x="345.4" y="105.3" transform="rotate(-90 345.4 105.3)">IO47</text>
<text x="347.1" y="106.8" transform="rotate(-90 347.1 106.8)">25</text>
<text x="348.9" y="105.3" transform="rotate(-90 348.9 105.3)">IO48</text>
<text x="350.7" y="106.8" transform="rotate(-90 350.7 106.8)">26</text>
<text x="352.4" y="105.3" transform="rotate(-90 352.4 105.3)">IO45</text>
</g>
<g font-size="3.2" fill="#f00">
<text x="131.9" y="71.1" transform="rotate(-90 131.9 71.1)">6</text>
<text x="139" y="71.1" transform="rotate(-90 139 71.1)">4</text>
<text x="142.5" y="71.1" transform="rotate(-90 142.5 71.1)">3</text>
<text x="133.7" y="72.6" transform="rotate(-90 133.7 72.6)">DVDD</text>
<text x="140.8" y="72.6" transform="rotate(-90 140.8 72.6)">PVDD</text>
<text x="144.3" y="72.6" transform="rotate(-90 144.3 72.6)">PVDD</text>
<text x="102" y="101.7" transform="rotate(-90 102 101.7)">GVDD</text>
<text x="105.5" y="101.7" transform="rotate(-90 105.5 101.7)">AVDD</text>
<text x="112.5" y="101.7" transform="rotate(-90 112.5 101.7)">PVDD</text>
<text x="116.1" y="101.7" transform="rotate(-90 116.1 101.7)">PVDD</text>
<text x="100.2" y="103.2" transform="rotate(-90 100.2 103.2)">18</text>
<text x="103.7" y="103.2" transform="rotate(-90 103.7 103.2)">19</text>
<text x="110.8" y="103.2" transform="rotate(-90 110.8 103.2)">21</text>
<text x="114.3" y="103.2" transform="rotate(-90 114.3 103.2)">22</text>
</g>
<g font-size="2.5" fill="#00f">
<text x="366.9" y="87.2" transform="rotate(-90 366.9 87.2)">PSRAM</text>
<text x="313.3" y="118.9" transform="rotate(-90 313.3 118.9)">JTAG</text>
<text x="316.8" y="123.5" transform="rotate(-90 316.8 123.5)">BOOT_M</text>
<text x="352.1" y="123.5" transform="rotate(-90 352.1 123.5)">FLASH_V</text>
<text x="185.2" y="182.4">VDD</text>
<text x="199.3" y="182.4">SCK</text>
<text x="301.6" y="182.4">VDD</text>
<text x="315.7" y="182.4">SCK</text>
<text x="174.6" y="189.5">LR</text>
<text x="199.3" y="189.5">WS</text>
<text x="291" y="189.5">LR</text>
<text x="315.7" y="189.5">WS</text>
<text x="199.3" y="196.5">SD</text>
<text x="315.7" y="196.5">SD</text>
<text x="185.2" y="200.1">GND</text>
<text x="301.6" y="200.1">GND</text>
</g>
</svg>
